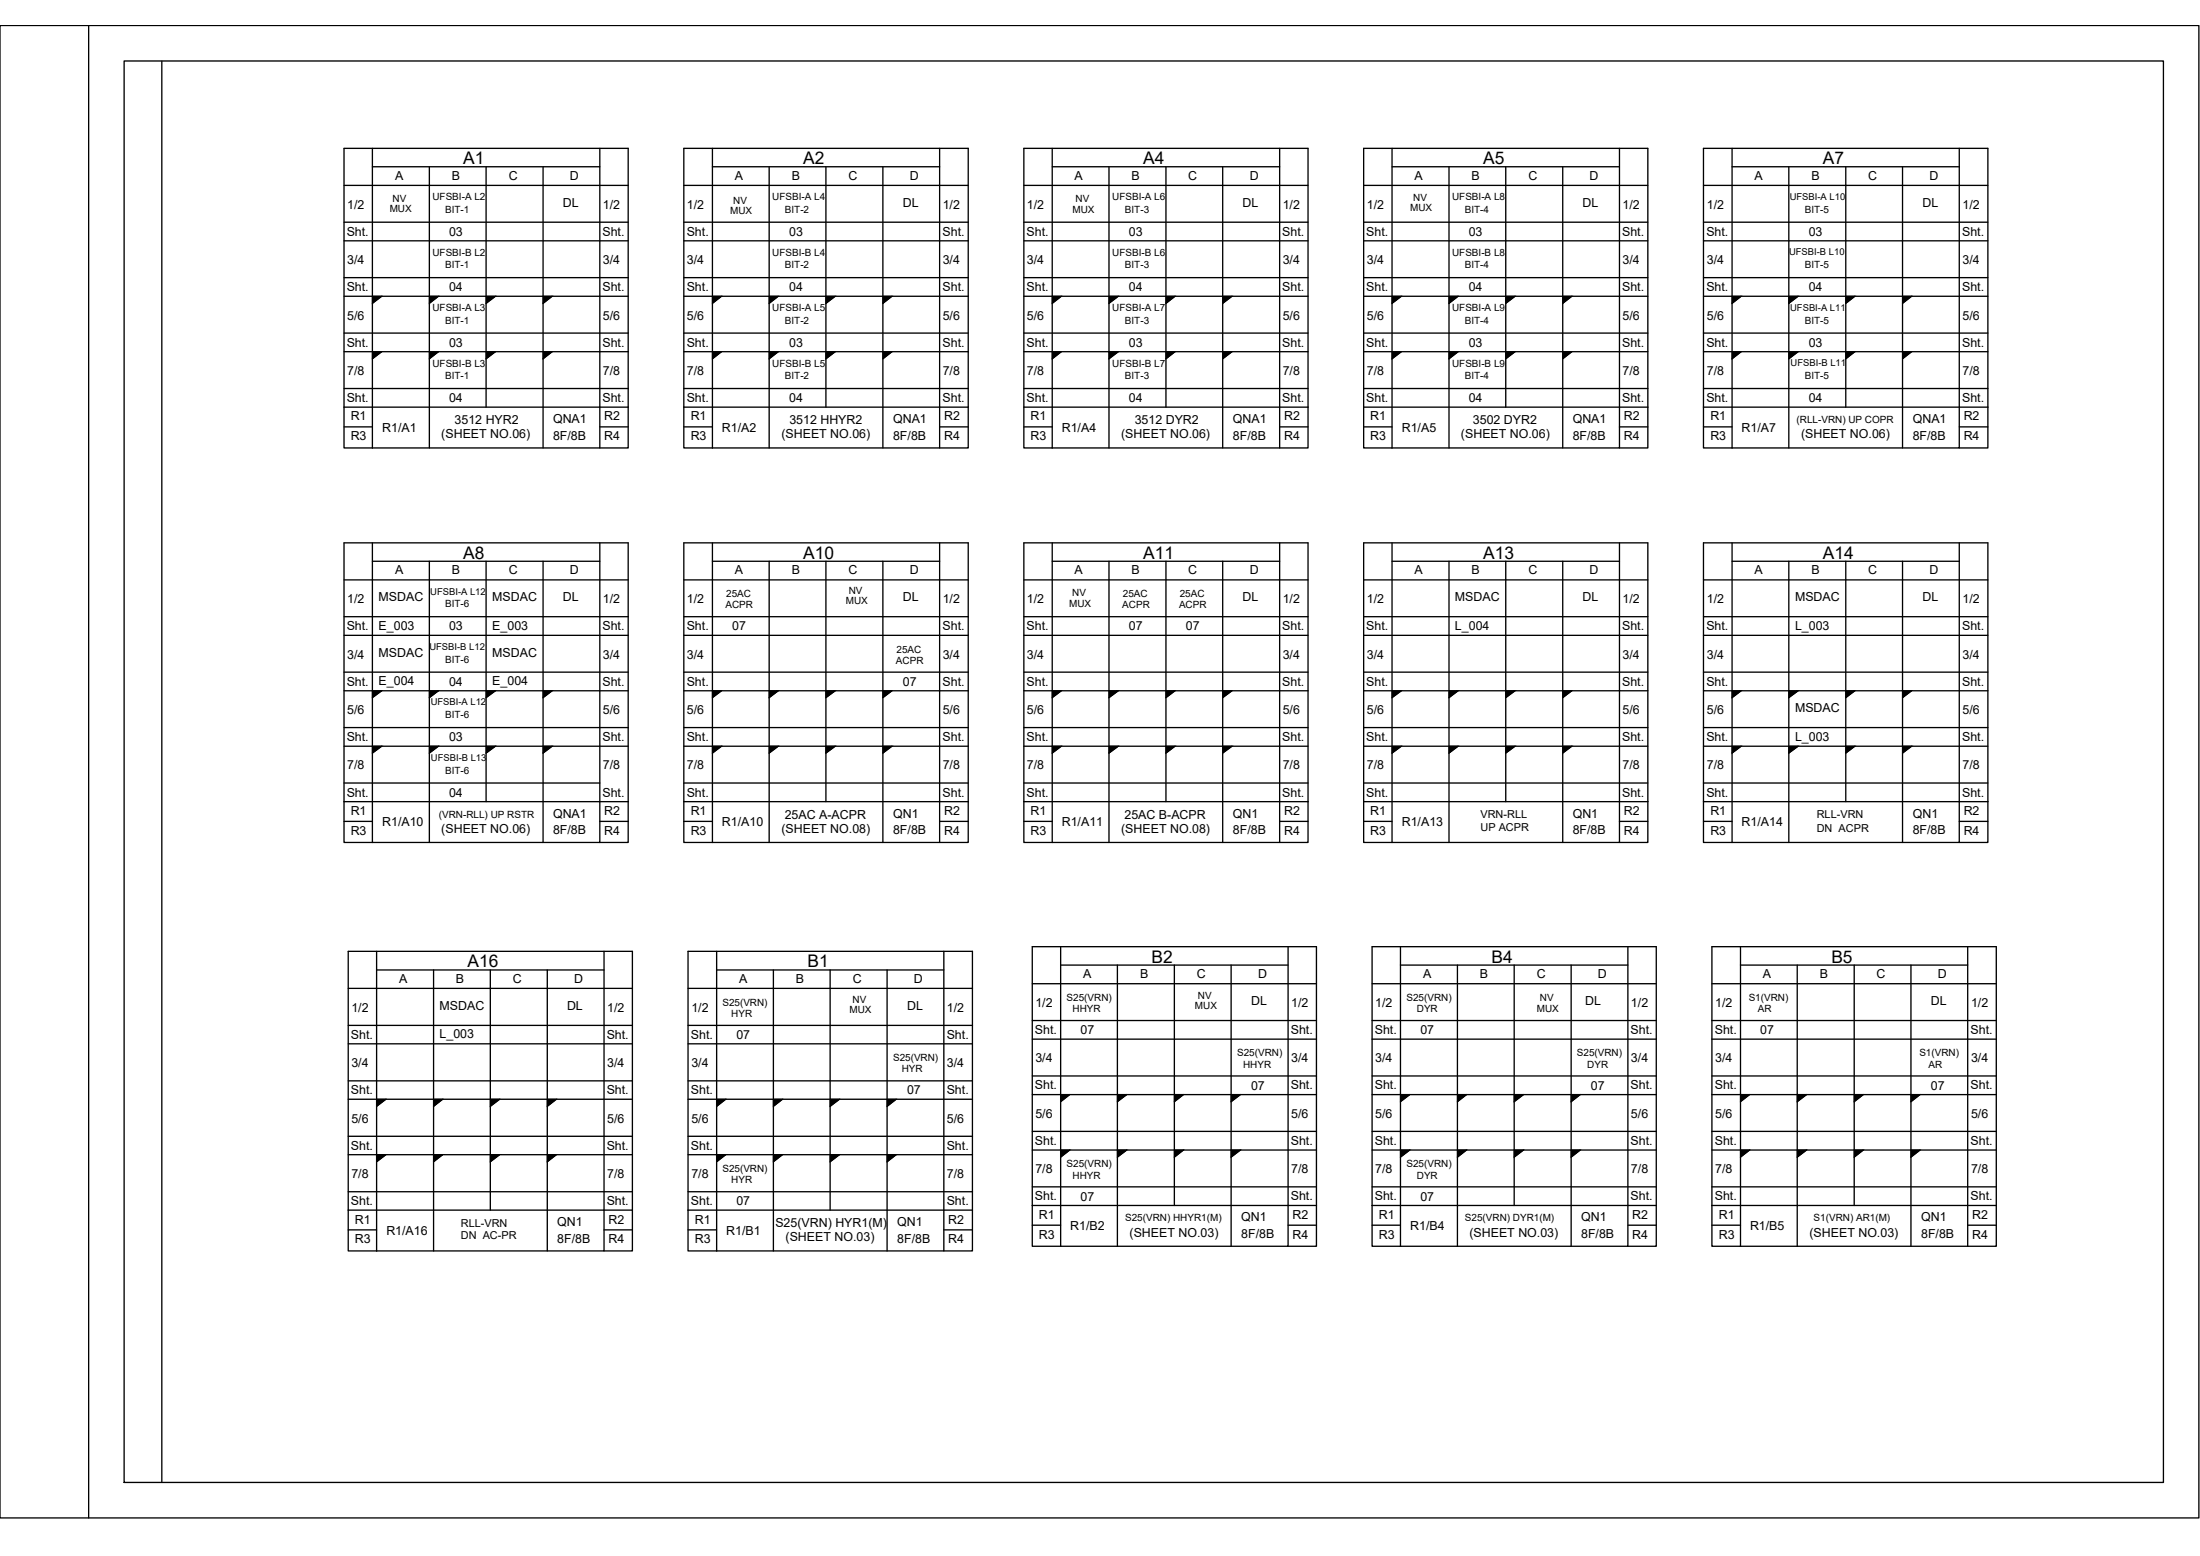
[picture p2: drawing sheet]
<svg xmlns="http://www.w3.org/2000/svg" width="420mm" height="297mm" viewBox="0 0 420 297" stroke-linecap="round" stroke-linejoin="round" font-family="sans-serif">
<!-- layer: 0 -->
<g fill="none" stroke="#000" stroke-width=".25">
<path d="M0 4.9h419.9v284.9h-419.9zM16.9 4.9v284.9M23.7 11.6h389.5v271.4h-389.5zM30.9 11.7v271.3M65.7 35.4h54.3M71.1 31.8h43.5M71.1 28.3v57.2M82 31.8v53.7M92.8 31.8v45.9M103.7 31.8v53.7M114.6 28.3v57.2h-43.5M130.6 35.4h54.3"/>
<path d="M136.1 31.8h43.4M136.1 28.3v57.2M146.9 31.8v53.7M157.7 31.8v45.9M168.6 31.8v53.7M179.5 28.3v57.2h-43.4M195.5 35.4h54.3M201 31.8h43.4M201 28.3v57.2M211.8 31.8v53.7M222.7 31.8v45.9M233.5 31.8v53.7"/>
<path d="M244.4 28.3v57.2h-43.4M260.4 35.4h54.3M265.9 31.8h43.4M265.9 28.3v57.2M276.7 31.8v53.7M287.6 31.8v45.9M298.4 31.8v53.7M309.3 28.3v57.2h-43.4M325.3 35.4h54.3M330.8 31.8h43.4M330.8 28.3v57.2M341.6 31.8v53.7"/>
<path d="M352.5 31.8v45.9M363.3 31.8v53.7M374.2 28.3v57.2h-43.4M65.7 42.4h54.3M65.7 46h54.3M65.7 53h54.3M65.7 56.6h54.3M72.9 56.6l-1.8 1.3M83.7 56.6l-1.7 1.3M94.6 56.6l-1.8 1.3M105.5 56.6l-1.8 1.3M130.6 42.4h54.3"/>
<path d="M130.6 46h54.3M130.6 53h54.3M130.6 56.6h54.3M137.8 56.6l-1.7 1.3M148.6 56.6l-1.7 1.3M159.5 56.6l-1.8 1.3M170.3 56.6l-1.7 1.3M195.5 42.4h54.3M195.5 46h54.3M195.5 53h54.3M195.5 56.6h54.3M202.7 56.6l-1.7 1.3"/>
<path d="M213.6 56.6l-1.8 1.3M224.4 56.6l-1.7 1.3M235.3 56.6l-1.8 1.3M260.4 42.4h54.3M260.4 46h54.3M260.4 53h54.3M260.4 56.6h54.3M267.6 56.6l-1.7 1.3M278.5 56.6l-1.8 1.3M289.3 56.6l-1.7 1.3M300.2 56.6l-1.8 1.3M325.3 42.4h54.3"/>
<path d="M325.3 46h54.3M325.3 53h54.3M325.3 56.6h54.3M332.5 56.6l-1.7 1.3M343.4 56.6l-1.8 1.3M354.2 56.6l-1.7 1.3M365.1 56.6l-1.8 1.3M65.7 77.7v7.8h5.4M65.7 77.7v-49.4h54.3v49.4M65.7 77.7h54.3M65.7 63.6h54.3M65.7 67.1h54.3"/>
<path d="M65.7 74.2h54.3M72.9 67.1l-1.8 1.4M83.7 67.1l-1.7 1.4M94.6 67.1l-1.8 1.4M105.5 67.1l-1.8 1.4M120 77.7v7.8h-5.4M130.6 77.7v7.8h5.5M130.6 77.7v-49.4h54.3v49.4M130.6 77.7h54.3M130.6 63.6h54.3M130.6 67.1h54.3M130.6 74.2h54.3"/>
<path d="M137.8 67.1l-1.7 1.4M148.6 67.1l-1.7 1.4M159.5 67.1l-1.8 1.4M170.3 67.1l-1.7 1.4M184.9 77.7v7.8h-5.4M195.5 77.7v7.8h5.5M195.5 77.7v-49.4h54.3v49.4M195.5 77.7h54.3M195.5 63.6h54.3M195.5 67.1h54.3M195.5 74.2h54.3M202.7 67.1l-1.7 1.4"/>
<path d="M213.6 67.1l-1.8 1.4M224.4 67.1l-1.7 1.4M235.3 67.1l-1.8 1.4M249.8 77.7v7.8h-5.4M260.4 77.7v7.8h5.5M260.4 77.7v-49.4h54.3v49.4M260.4 77.7h54.3M260.4 63.6h54.3M260.4 67.1h54.3M260.4 74.2h54.3M267.6 67.1l-1.7 1.4M278.5 67.1l-1.8 1.4"/>
<path d="M289.3 67.1l-1.7 1.4M300.2 67.1l-1.8 1.4M314.7 77.7v7.8h-5.4M325.3 77.7v7.8h5.5M325.3 77.7v-49.4h54.3v49.4M325.3 77.7h54.3M325.3 63.6h54.3M325.3 67.1h54.3M325.3 74.2h54.3M332.5 67.1l-1.7 1.4M343.4 67.1l-1.8 1.4M354.2 67.1l-1.7 1.4"/>
<path d="M365.1 67.1l-1.8 1.4M379.6 77.7v7.8h-5.4M65.7 81.5h5.4M114.6 81.5h5.4M130.6 81.5h5.5M179.5 81.5h5.4M195.5 81.5h5.5M244.4 81.5h5.4M260.4 81.5h5.5M309.3 81.5h5.4M325.3 81.5h5.5M374.2 81.5h5.4"/>
<path d="M65.7 110.7h54.3M65.7 117.7h54.3M71.1 103.6v57.2M71.1 107.1h43.5M82 107.1v53.7M92.8 107.1v45.9M103.7 107.1v53.7M114.6 103.6v57.2h-43.5M130.6 110.7h54.3M130.6 117.7h54.3M136.1 107.1h43.4M136.1 103.6v57.2"/>
<path d="M146.9 107.1v53.7M157.7 107.1v45.9M168.6 107.1v53.7M179.5 103.6v57.2h-43.4M195.5 110.7h54.3M195.5 117.7h54.3M201 107.1h43.4M201 103.6v57.2M211.8 107.1v53.7M222.7 107.1v45.9M233.5 107.1v53.7M244.4 103.6v57.2h-43.4"/>
<path d="M260.4 110.7h54.3M260.4 117.7h54.3M265.9 107.1h43.4M265.9 103.6v57.2M276.7 107.1v53.7M287.6 107.1v45.9M298.4 107.1v53.7M309.3 103.6v57.2h-43.4M325.3 110.7h54.3M325.3 117.7h54.3M330.8 107.1h43.4M330.8 103.6v57.2"/>
<path d="M341.6 107.1v53.7M352.5 107.1v45.9M363.3 107.1v53.7M374.2 103.6v57.2h-43.4M65.7 121.3h54.3M65.7 128.3h54.3M65.7 131.9h54.3M65.7 138.9h54.3M72.9 131.9l-1.8 1.3M83.7 131.9l-1.7 1.3M94.6 131.9l-1.8 1.3M105.5 131.9l-1.8 1.3"/>
<path d="M130.6 121.3h54.3M130.6 128.3h54.3M130.6 131.9h54.3M130.6 138.9h54.3M137.8 131.9l-1.7 1.3M148.6 131.9l-1.7 1.3M159.5 131.9l-1.8 1.3M170.3 131.9l-1.7 1.3M195.5 121.3h54.3M195.5 128.3h54.3M195.5 131.9h54.3M195.5 138.9h54.3"/>
<path d="M202.7 131.9l-1.7 1.3M213.6 131.9l-1.8 1.3M224.4 131.9l-1.7 1.3M235.3 131.9l-1.8 1.3M260.4 121.3h54.3M260.4 128.3h54.3M260.4 131.9h54.3M260.4 138.9h54.3M267.6 131.9l-1.7 1.3M278.5 131.9l-1.8 1.3M289.3 131.9l-1.7 1.3M300.2 131.9l-1.8 1.3"/>
<path d="M325.3 121.3h54.3M325.3 128.3h54.3M325.3 131.9h54.3M325.3 138.9h54.3M332.5 131.9l-1.7 1.3M343.4 131.9l-1.8 1.3M354.2 131.9l-1.7 1.3M365.1 131.9l-1.8 1.3M65.7 153v7.8h5.4M65.7 153v-49.4h54.3v49.4M65.7 153h54.3M65.7 142.5h54.3"/>
<path d="M65.7 149.5h48.9M65.7 156.8h5.4M72.9 142.5l-1.8 1.3M83.7 142.5l-1.7 1.3M94.6 142.5l-1.8 1.3M105.5 142.5l-1.8 1.3M114.6 156.8h5.4M120 153v7.8h-5.4M130.6 153v7.8h5.5M130.6 153v-49.4h54.3v49.4M130.6 153h54.3M130.6 142.5h54.3"/>
<path d="M130.6 149.5h54.3M130.6 156.8h5.5M137.8 142.5l-1.7 1.3M148.6 142.5l-1.7 1.3M159.5 142.5l-1.8 1.3M170.3 142.5l-1.7 1.3M179.5 156.8h5.4M184.9 153v7.8h-5.4M195.5 153v7.8h5.5M195.5 153v-49.4h54.3v49.4M195.5 153h54.3M195.5 142.5h54.3"/>
<path d="M195.5 149.5h54.3M195.5 156.8h5.5M202.7 142.5l-1.7 1.3M213.6 142.5l-1.8 1.3M224.4 142.5l-1.7 1.3M235.3 142.5l-1.8 1.3M244.4 156.8h5.4M249.8 153v7.8h-5.4M260.4 153v7.8h5.5M260.4 153v-49.4h54.3v49.4M260.4 153h54.3M260.4 142.5h54.3"/>
<path d="M260.4 149.5h54.3M260.4 156.8h5.5M267.6 142.5l-1.7 1.3M278.5 142.5l-1.8 1.3M289.3 142.5l-1.7 1.3M300.2 142.5l-1.8 1.3M309.3 156.8h5.4M314.7 153v7.8h-5.4M325.3 153v7.8h5.5M325.3 153v-49.4h54.3v49.4M325.3 153h54.3M325.3 142.5h54.3"/>
<path d="M325.3 149.5h54.3M325.3 156.8h5.5M332.5 142.5l-1.7 1.3M343.4 142.5l-1.8 1.3M354.2 142.5l-1.7 1.3M365.1 142.5l-1.8 1.3M374.2 156.8h5.4M379.6 153v7.8h-5.4M66.5 188.7h54.3M66.5 195.7h54.3M66.5 199.3h54.3M71.9 185.2h43.5"/>
<path d="M71.9 181.6v57.2M82.8 185.2v53.6M93.6 185.2v45.8M104.5 185.2v53.6M115.4 181.6v57.2h-43.5M131.4 188.7h54.3M131.4 195.7h54.3M131.4 199.3h54.3M136.9 185.2h43.4M136.9 181.6v57.2M147.7 185.2v53.6M158.5 185.2v45.8"/>
<path d="M169.4 185.2v53.6M180.3 181.6v57.2h-43.4M197.1 187.8h54.3M197.1 194.8h54.3M197.1 198.4h54.3M202.6 184.2h43.4M202.6 180.7v57.2M213.4 184.2v53.7M224.3 184.2v45.9M235.1 184.2v53.7M246 180.7v57.2h-43.4M262 187.8h54.3"/>
<path d="M262 194.8h54.3M262 198.4h54.3M267.5 184.2h43.4M267.5 180.7v57.2M278.3 184.2v53.7M289.2 184.2v45.9M300.1 184.2v53.7M310.9 180.7v57.2h-43.4M326.9 187.8h54.4M326.9 194.8h54.4M326.9 198.4h54.4M332.4 184.2h43.4"/>
<path d="M332.4 180.7v57.2M343.2 184.2v53.7M354.1 184.2v45.9M365 184.2v53.7M375.8 180.7v57.2h-43.4M66.5 206.3h54.3M66.5 209.8h54.3M66.5 216.9h54.3M73.7 209.8l-1.8 1.4M84.5 209.8l-1.7 1.4M95.4 209.8l-1.8 1.4M106.3 209.8l-1.8 1.4"/>
<path d="M131.4 206.3h54.3M131.4 209.8h54.3M131.4 216.9h54.3M138.6 209.8l-1.7 1.4M149.4 209.8l-1.7 1.4M160.3 209.8l-1.8 1.4M171.2 209.8l-1.8 1.4M197.1 205.4h54.3M197.1 209h54.3M197.1 216h54.3M197.1 219.5h54.3M204.3 219.5l-1.7 1.4"/>
<path d="M204.3 209l-1.7 1.3M215.2 219.5l-1.8 1.4M215.2 209l-1.8 1.3M226 219.5l-1.7 1.4M226 209l-1.7 1.3M236.9 219.5l-1.8 1.4M236.9 209l-1.8 1.3M262 205.4h54.3M262 209h54.3M262 216h54.3M262 219.5h54.3M269.2 219.5l-1.7 1.4"/>
<path d="M269.2 209l-1.7 1.3M280.1 219.5l-1.8 1.4M280.1 209l-1.8 1.3M291 219.5l-1.8 1.4M291 209l-1.8 1.3M301.8 219.5l-1.7 1.4M301.8 209l-1.7 1.3M326.9 205.4h54.4M326.9 209h54.4M326.9 216h54.4M326.9 219.5h54.4M334.1 219.5l-1.7 1.4"/>
<path d="M334.1 209l-1.7 1.3M345 219.5l-1.8 1.4M345 209l-1.8 1.3M355.9 219.5l-1.8 1.4M355.9 209l-1.8 1.3M366.7 219.5l-1.7 1.4M366.7 209l-1.7 1.3M66.5 231v7.8h5.4M66.5 231v-49.4h54.3v49.4M66.5 231h54.3M66.5 220.4h54.3M66.5 227.5h54.3"/>
<path d="M66.5 234.8h5.4M73.7 220.4l-1.8 1.4M84.5 220.4l-1.7 1.4M95.4 220.4l-1.8 1.4M106.3 220.4l-1.8 1.4M115.4 234.8h5.4M120.8 231v7.8h-5.4M131.4 231v7.8h5.5M131.4 231v-49.4h54.3v49.4M131.4 231h54.3M131.4 220.4h54.3M131.4 227.5h54.3"/>
<path d="M131.4 234.8h5.5M138.6 220.4l-1.7 1.4M149.4 220.4l-1.7 1.4M160.3 220.4l-1.8 1.4M171.2 220.4l-1.8 1.4M180.3 234.8h5.4M185.7 231v7.8h-5.4M197.1 230.1v7.8h5.5M197.1 230.1v-49.4h54.3v49.4M197.1 230.1h54.3M197.1 226.6h54.3M197.1 233.9h5.5"/>
<path d="M246 233.9h5.4M251.4 230.1v7.8h-5.4M262 230.1v7.8h5.5M262 230.1v-49.4h54.3v49.4M262 230.1h54.3M262 226.6h54.3M262 233.9h5.5M310.9 233.9h5.4M316.3 230.1v7.8h-5.4M326.9 230.1v7.8h5.5M326.9 230.1v-49.4h54.4v49.4M326.9 230.1h54.4"/>
<path d="M326.9 226.6h54.4M326.9 233.9h5.5M375.8 233.9h5.5M381.3 230.1v7.8h-5.5"/>
</g>
<g fill="#000" stroke="#000" stroke-width=".19">
<path d="M71.1 56.6h1.8l-1.8 1.3zM82 56.6h1.7l-1.7 1.3zM92.8 56.6h1.8l-1.8 1.3zM103.7 56.6h1.8l-1.8 1.3zM136.1 56.6h1.7l-1.7 1.3zM146.9 56.6h1.7l-1.7 1.3zM157.7 56.6h1.8l-1.8 1.3zM168.6 56.6h1.7l-1.7 1.3zM201 56.6h1.7l-1.7 1.3zM211.8 56.6h1.8l-1.8 1.3zM222.7 56.6h1.7l-1.7 1.3zM233.5 56.6h1.8l-1.8 1.3z"/>
<path d="M265.9 56.6h1.7l-1.7 1.3zM276.7 56.6h1.8l-1.8 1.3zM287.6 56.6h1.7l-1.7 1.3zM298.4 56.6h1.8l-1.8 1.3zM330.8 56.6h1.7l-1.7 1.3zM341.6 56.6h1.8l-1.8 1.3zM352.5 56.6h1.7l-1.7 1.3zM363.3 56.6h1.8l-1.8 1.3zM71.1 67.1h1.8l-1.8 1.4zM82 67.1h1.7l-1.7 1.4zM92.8 67.1h1.8l-1.8 1.4zM103.7 67.1h1.8l-1.8 1.4z"/>
<path d="M136.1 67.1h1.7l-1.7 1.4zM146.9 67.1h1.7l-1.7 1.4zM157.7 67.1h1.8l-1.8 1.4zM168.6 67.1h1.7l-1.7 1.4zM201 67.1h1.7l-1.7 1.4zM211.8 67.1h1.8l-1.8 1.4zM222.7 67.1h1.7l-1.7 1.4zM233.5 67.1h1.8l-1.8 1.4zM265.9 67.1h1.7l-1.7 1.4zM276.7 67.1h1.8l-1.8 1.4zM287.6 67.1h1.7l-1.7 1.4zM298.4 67.1h1.8l-1.8 1.4z"/>
<path d="M330.8 67.1h1.7l-1.7 1.4zM341.6 67.1h1.8l-1.8 1.4zM352.5 67.1h1.7l-1.7 1.4zM363.3 67.1h1.8l-1.8 1.4zM71.1 131.9h1.8l-1.8 1.3zM82 131.9h1.7l-1.7 1.3zM92.8 131.9h1.8l-1.8 1.3zM103.7 131.9h1.8l-1.8 1.3zM136.1 131.9h1.7l-1.7 1.3zM146.9 131.9h1.7l-1.7 1.3zM157.7 131.9h1.8l-1.8 1.3zM168.6 131.9h1.7l-1.7 1.3z"/>
<path d="M201 131.9h1.7l-1.7 1.3zM211.8 131.9h1.8l-1.8 1.3zM222.7 131.9h1.7l-1.7 1.3zM233.5 131.9h1.8l-1.8 1.3zM265.9 131.9h1.7l-1.7 1.3zM276.7 131.9h1.8l-1.8 1.3zM287.6 131.9h1.7l-1.7 1.3zM298.4 131.9h1.8l-1.8 1.3zM330.8 131.9h1.7l-1.7 1.3zM341.6 131.9h1.8l-1.8 1.3zM352.5 131.9h1.7l-1.7 1.3zM363.3 131.9h1.8l-1.8 1.3z"/>
<path d="M71.1 142.5h1.8l-1.8 1.3zM82 142.5h1.7l-1.7 1.3zM92.8 142.5h1.8l-1.8 1.3zM103.7 142.5h1.8l-1.8 1.3zM136.1 142.5h1.7l-1.7 1.3zM146.9 142.5h1.7l-1.7 1.3zM157.7 142.5h1.8l-1.8 1.3zM168.6 142.5h1.7l-1.7 1.3zM201 142.5h1.7l-1.7 1.3zM211.8 142.5h1.8l-1.8 1.3zM222.7 142.5h1.7l-1.7 1.3zM233.5 142.5h1.8l-1.8 1.3z"/>
<path d="M265.9 142.5h1.7l-1.7 1.3zM276.7 142.5h1.8l-1.8 1.3zM287.6 142.5h1.7l-1.7 1.3zM298.4 142.5h1.8l-1.8 1.3zM330.8 142.5h1.7l-1.7 1.3zM341.6 142.5h1.8l-1.8 1.3zM352.5 142.5h1.7l-1.7 1.3zM363.3 142.5h1.8l-1.8 1.3zM71.9 209.8h1.8l-1.8 1.4zM82.8 209.8h1.7l-1.7 1.4zM93.6 209.8h1.8l-1.8 1.4zM104.5 209.8h1.8l-1.8 1.4z"/>
<path d="M136.9 209.8h1.7l-1.7 1.4zM147.7 209.8h1.7l-1.7 1.4zM158.5 209.8h1.8l-1.8 1.4zM169.4 209.8h1.8l-1.8 1.4zM202.6 219.5h1.7l-1.7 1.4zM202.6 209h1.7l-1.7 1.3zM213.4 219.5h1.8l-1.8 1.4zM213.4 209h1.8l-1.8 1.3zM224.3 219.5h1.7l-1.7 1.4zM224.3 209h1.7l-1.7 1.3zM235.1 219.5h1.8l-1.8 1.4zM235.1 209h1.8l-1.8 1.3z"/>
<path d="M267.5 219.5h1.7l-1.7 1.4zM267.5 209h1.7l-1.7 1.3zM278.3 219.5h1.8l-1.8 1.4zM278.3 209h1.8l-1.8 1.3zM289.2 219.5h1.8l-1.8 1.4zM289.2 209h1.8l-1.8 1.3zM300.1 219.5h1.7l-1.7 1.4zM300.1 209h1.7l-1.7 1.3zM332.4 219.5h1.7l-1.7 1.4zM332.4 209h1.7l-1.7 1.3zM343.2 219.5h1.8l-1.8 1.4zM343.2 209h1.8l-1.8 1.3z"/>
<path d="M354.1 219.5h1.8l-1.8 1.4zM354.1 209h1.8l-1.8 1.3zM365 219.5h1.7l-1.7 1.4zM365 209h1.7l-1.7 1.3zM71.9 220.4h1.8l-1.8 1.4zM82.8 220.4h1.7l-1.7 1.4zM93.6 220.4h1.8l-1.8 1.4zM104.5 220.4h1.8l-1.8 1.4zM136.9 220.4h1.7l-1.7 1.4zM147.7 220.4h1.7l-1.7 1.4zM158.5 220.4h1.8l-1.8 1.4zM169.4 220.4h1.8l-1.8 1.4z"/>
</g>
<g font-size="3.3">
<text x="88.5" y="31.3">A1</text>
<text x="153.4" y="31.3">A2</text>
<text x="218.3" y="31.3">A4</text>
<text x="283.3" y="31.3">A5</text>
<text x="348.1" y="31.3">A7</text>
<text x="88.5" y="106.6">A8</text>
<text x="153.4" y="106.6">A10</text>
<text x="218.3" y="106.6">A11</text>
<text x="283.3" y="106.6">A13</text>
<text x="348.1" y="106.6">A14</text>
<text x="89.3" y="184.7">A16</text>
<text x="154.2" y="184.7">B1</text>
<text x="219.9" y="183.8">B2</text>
<text x="284.9" y="183.8">B4</text>
<text x="349.8" y="183.8">B5</text>
</g>
<g font-size="2.4">
<text x="75.4" y="34.3">A</text>
<text x="86.3" y="34.3">B</text>
<text x="97.2" y="34.3">C</text>
<text x="108.8" y="34.3">D</text>
<text x="140.3" y="34.3">A</text>
<text x="151.2" y="34.3">B</text>
<text x="162.1" y="34.3">C</text>
<text x="173.7" y="34.3">D</text>
<text x="205.2" y="34.3">A</text>
<text x="216.1" y="34.3">B</text>
<text x="226.9" y="34.3">C</text>
<text x="238.7" y="34.3">D</text>
<text x="270.2" y="34.3">A</text>
<text x="281" y="34.3">B</text>
<text x="291.9" y="34.3">C</text>
<text x="303.6" y="34.3">D</text>
<text x="335.1" y="34.3">A</text>
<text x="345.9" y="34.3">B</text>
<text x="356.8" y="34.3">C</text>
<text x="368.5" y="34.3">D</text>
<text x="66.3" y="39.8">1/2</text>
<text x="107.5" y="39.5">DL</text>
<text x="115.1" y="39.8">1/2</text>
<text x="131.2" y="39.8">1/2</text>
<text x="172.4" y="39.5">DL</text>
<text x="180" y="39.8">1/2</text>
<text x="196.1" y="39.8">1/2</text>
<text x="237.3" y="39.5">DL</text>
<text x="245" y="39.8">1/2</text>
<text x="261" y="39.8">1/2</text>
<text x="302.2" y="39.5">DL</text>
<text x="309.9" y="39.8">1/2</text>
<text x="326" y="39.8">1/2</text>
<text x="367.2" y="39.5">DL</text>
<text x="374.8" y="39.8">1/2</text>
<text x="66.2" y="45">Sht.</text>
<text x="85.8" y="45">03</text>
<text x="115.1" y="45">Sht.</text>
<text x="131.1" y="45">Sht.</text>
<text x="150.7" y="45">03</text>
<text x="180" y="45">Sht.</text>
<text x="196" y="45">Sht.</text>
<text x="215.6" y="45">03</text>
<text x="244.9" y="45">Sht.</text>
<text x="260.9" y="45">Sht.</text>
<text x="280.5" y="45">03</text>
<text x="309.8" y="45">Sht.</text>
<text x="325.9" y="45">Sht.</text>
<text x="345.4" y="45">03</text>
<text x="374.7" y="45">Sht.</text>
<text x="66.3" y="50.4">3/4</text>
<text x="115.1" y="50.4">3/4</text>
<text x="131.2" y="50.4">3/4</text>
<text x="180" y="50.4">3/4</text>
<text x="196.1" y="50.4">3/4</text>
<text x="245" y="50.4">3/4</text>
<text x="261" y="50.4">3/4</text>
<text x="309.9" y="50.4">3/4</text>
<text x="326" y="50.4">3/4</text>
<text x="374.8" y="50.4">3/4</text>
<text x="66.2" y="55.6">Sht.</text>
<text x="85.8" y="55.6">04</text>
<text x="115.1" y="55.6">Sht.</text>
<text x="131.1" y="55.6">Sht.</text>
<text x="150.7" y="55.6">04</text>
<text x="180" y="55.6">Sht.</text>
<text x="196" y="55.6">Sht.</text>
<text x="215.6" y="55.6">04</text>
<text x="244.9" y="55.6">Sht.</text>
<text x="260.9" y="55.6">Sht.</text>
<text x="280.5" y="55.6">04</text>
<text x="309.8" y="55.6">Sht.</text>
<text x="325.9" y="55.6">Sht.</text>
<text x="345.4" y="55.6">04</text>
<text x="374.7" y="55.6">Sht.</text>
<text x="66.3" y="61">5/6</text>
<text x="115.1" y="61">5/6</text>
<text x="131.2" y="61">5/6</text>
<text x="180" y="61">5/6</text>
<text x="196.1" y="61">5/6</text>
<text x="245" y="61">5/6</text>
<text x="261" y="61">5/6</text>
<text x="309.9" y="61">5/6</text>
<text x="326" y="61">5/6</text>
<text x="374.8" y="61">5/6</text>
<text x="66.2" y="66.2">Sht.</text>
<text x="66.3" y="71.6">7/8</text>
<text x="85.8" y="66.2">03</text>
<text x="115.1" y="66.2">Sht.</text>
<text x="115.1" y="71.6">7/8</text>
<text x="131.1" y="66.2">Sht.</text>
<text x="131.2" y="71.6">7/8</text>
<text x="150.7" y="66.2">03</text>
<text x="180" y="66.2">Sht.</text>
<text x="180" y="71.6">7/8</text>
<text x="196" y="66.2">Sht.</text>
<text x="196.1" y="71.6">7/8</text>
<text x="215.6" y="66.2">03</text>
<text x="244.9" y="66.2">Sht.</text>
<text x="245" y="71.6">7/8</text>
<text x="260.9" y="66.2">Sht.</text>
<text x="261" y="71.6">7/8</text>
<text x="280.5" y="66.2">03</text>
<text x="309.8" y="66.2">Sht.</text>
<text x="309.9" y="71.6">7/8</text>
<text x="325.9" y="66.2">Sht.</text>
<text x="326" y="71.6">7/8</text>
<text x="345.4" y="66.2">03</text>
<text x="374.7" y="66.2">Sht.</text>
<text x="374.8" y="71.6">7/8</text>
<text x="66.2" y="76.8">Sht.</text>
<text x="85.8" y="76.8">04</text>
<text x="115.1" y="76.8">Sht.</text>
<text x="131.1" y="76.8">Sht.</text>
<text x="150.7" y="76.8">04</text>
<text x="180" y="76.8">Sht.</text>
<text x="196" y="76.8">Sht.</text>
<text x="215.6" y="76.8">04</text>
<text x="244.9" y="76.8">Sht.</text>
<text x="260.9" y="76.8">Sht.</text>
<text x="280.5" y="76.8">04</text>
<text x="309.8" y="76.8">Sht.</text>
<text x="325.9" y="76.8">Sht.</text>
<text x="345.4" y="76.8">04</text>
<text x="374.7" y="76.8">Sht.</text>
<text x="67" y="80.3">R1</text>
<text x="73" y="82.4">R1/A1</text>
<text x="84.3" y="83.7">(SHEET NO.06)</text>
<text x="86.8" y="80.9">3512 HYR2</text>
<text x="105.6" y="80.8">QNA1</text>
<text x="105.6" y="83.9">8F/8B</text>
<text x="115.4" y="80.3">R2</text>
<text x="131.9" y="80.3">R1</text>
<text x="137.9" y="82.4">R1/A2</text>
<text x="149.2" y="83.7">(SHEET NO.06)</text>
<text x="150.7" y="80.9">3512 HHYR2</text>
<text x="170.6" y="80.8">QNA1</text>
<text x="170.6" y="83.9">8F/8B</text>
<text x="180.3" y="80.3">R2</text>
<text x="196.8" y="80.3">R1</text>
<text x="202.8" y="82.4">R1/A4</text>
<text x="214.1" y="83.7">(SHEET NO.06)</text>
<text x="216.7" y="80.9">3512 DYR2</text>
<text x="235.5" y="80.8">QNA1</text>
<text x="235.5" y="83.9">8F/8B</text>
<text x="245.2" y="80.3">R2</text>
<text x="261.7" y="80.3">R1</text>
<text x="267.7" y="82.4">R1/A5</text>
<text x="279" y="83.7">(SHEET NO.06)</text>
<text x="281.3" y="80.9">3502 DYR2</text>
<text x="300.4" y="80.8">QNA1</text>
<text x="300.4" y="83.9">8F/8B</text>
<text x="310.1" y="80.3">R2</text>
<text x="326.6" y="80.3">R1</text>
<text x="332.6" y="82.4">R1/A7</text>
<text x="344" y="83.7">(SHEET NO.06)</text>
<text x="365.3" y="80.8">QNA1</text>
<text x="365.3" y="83.9">8F/8B</text>
<text x="375" y="80.3">R2</text>
<text x="67" y="84.1">R3</text>
<text x="115.4" y="84.1">R4</text>
<text x="131.9" y="84.1">R3</text>
<text x="180.3" y="84.1">R4</text>
<text x="196.8" y="84.1">R3</text>
<text x="245.2" y="84.1">R4</text>
<text x="261.7" y="84.1">R3</text>
<text x="310.1" y="84.1">R4</text>
<text x="326.6" y="84.1">R3</text>
<text x="375" y="84.1">R4</text>
<text x="75.4" y="109.6">A</text>
<text x="86.3" y="109.6">B</text>
<text x="97.2" y="109.6">C</text>
<text x="108.8" y="109.6">D</text>
<text x="140.3" y="109.6">A</text>
<text x="151.2" y="109.6">B</text>
<text x="162.1" y="109.6">C</text>
<text x="173.7" y="109.6">D</text>
<text x="205.2" y="109.6">A</text>
<text x="216.1" y="109.6">B</text>
<text x="226.9" y="109.6">C</text>
<text x="238.7" y="109.6">D</text>
<text x="270.2" y="109.6">A</text>
<text x="281" y="109.6">B</text>
<text x="291.9" y="109.6">C</text>
<text x="303.6" y="109.6">D</text>
<text x="335.1" y="109.6">A</text>
<text x="345.9" y="109.6">B</text>
<text x="356.8" y="109.6">C</text>
<text x="368.5" y="109.6">D</text>
<text x="66.3" y="115.1">1/2</text>
<text x="72.3" y="114.8">MSDAC</text>
<text x="94" y="114.8">MSDAC</text>
<text x="107.5" y="114.8">DL</text>
<text x="115.1" y="115.1">1/2</text>
<text x="131.2" y="115.1">1/2</text>
<text x="172.4" y="114.8">DL</text>
<text x="180" y="115.1">1/2</text>
<text x="196.1" y="115.1">1/2</text>
<text x="237.3" y="114.8">DL</text>
<text x="245" y="115.1">1/2</text>
<text x="261" y="115.1">1/2</text>
<text x="277.9" y="114.8">MSDAC</text>
<text x="302.2" y="114.8">DL</text>
<text x="309.9" y="115.1">1/2</text>
<text x="326" y="115.1">1/2</text>
<text x="342.8" y="114.8">MSDAC</text>
<text x="367.2" y="114.8">DL</text>
<text x="374.8" y="115.1">1/2</text>
<text x="66.2" y="120.3">Sht.</text>
<text x="66.3" y="125.7">3/4</text>
<text x="72.3" y="125.3">MSDAC</text>
<text x="72.3" y="120.3">E_003</text>
<text x="85.8" y="120.4">03</text>
<text x="94" y="125.3">MSDAC</text>
<text x="94" y="120.3">E_003</text>
<text x="115.1" y="120.3">Sht.</text>
<text x="115.1" y="125.7">3/4</text>
<text x="131.1" y="120.3">Sht.</text>
<text x="131.2" y="125.7">3/4</text>
<text x="139.8" y="120.4">07</text>
<text x="180" y="120.3">Sht.</text>
<text x="180" y="125.7">3/4</text>
<text x="196" y="120.3">Sht.</text>
<text x="196.1" y="125.7">3/4</text>
<text x="215.6" y="120.4">07</text>
<text x="226.5" y="120.4">07</text>
<text x="244.9" y="120.3">Sht.</text>
<text x="245" y="125.7">3/4</text>
<text x="260.9" y="120.3">Sht.</text>
<text x="261" y="125.7">3/4</text>
<text x="277.9" y="120.3">L_004</text>
<text x="309.8" y="120.3">Sht.</text>
<text x="309.9" y="125.7">3/4</text>
<text x="325.9" y="120.3">Sht.</text>
<text x="326" y="125.7">3/4</text>
<text x="342.8" y="120.3">L_003</text>
<text x="374.7" y="120.3">Sht.</text>
<text x="374.8" y="125.7">3/4</text>
<text x="66.2" y="130.9">Sht.</text>
<text x="72.3" y="130.9">E_004</text>
<text x="85.8" y="130.9">04</text>
<text x="94" y="130.9">E_004</text>
<text x="115.1" y="130.9">Sht.</text>
<text x="131.1" y="130.9">Sht.</text>
<text x="172.4" y="130.9">07</text>
<text x="180" y="130.9">Sht.</text>
<text x="196" y="130.9">Sht.</text>
<text x="244.9" y="130.9">Sht.</text>
<text x="260.9" y="130.9">Sht.</text>
<text x="309.8" y="130.9">Sht.</text>
<text x="325.9" y="130.9">Sht.</text>
<text x="374.7" y="130.9">Sht.</text>
<text x="66.3" y="136.3">5/6</text>
<text x="115.1" y="136.3">5/6</text>
<text x="131.2" y="136.3">5/6</text>
<text x="180" y="136.3">5/6</text>
<text x="196.1" y="136.3">5/6</text>
<text x="245" y="136.3">5/6</text>
<text x="261" y="136.3">5/6</text>
<text x="309.9" y="136.3">5/6</text>
<text x="326" y="136.3">5/6</text>
<text x="342.8" y="135.9">MSDAC</text>
<text x="374.8" y="136.3">5/6</text>
<text x="66.2" y="141.5">Sht.</text>
<text x="85.8" y="141.5">03</text>
<text x="115.1" y="141.5">Sht.</text>
<text x="131.1" y="141.5">Sht.</text>
<text x="180" y="141.5">Sht.</text>
<text x="196" y="141.5">Sht.</text>
<text x="244.9" y="141.5">Sht.</text>
<text x="260.9" y="141.5">Sht.</text>
<text x="309.8" y="141.5">Sht.</text>
<text x="325.9" y="141.5">Sht.</text>
<text x="342.8" y="141.4">L_003</text>
<text x="374.7" y="141.5">Sht.</text>
<text x="66.3" y="146.9">7/8</text>
<text x="115.1" y="146.9">7/8</text>
<text x="131.2" y="146.9">7/8</text>
<text x="180" y="146.9">7/8</text>
<text x="196.1" y="146.9">7/8</text>
<text x="245" y="146.9">7/8</text>
<text x="261" y="146.9">7/8</text>
<text x="309.9" y="146.9">7/8</text>
<text x="326" y="146.9">7/8</text>
<text x="374.8" y="146.9">7/8</text>
<text x="66.2" y="152.1">Sht.</text>
<text x="67" y="155.6">R1</text>
<text x="85.8" y="152.1">04</text>
<text x="115.1" y="152.1">Sht.</text>
<text x="115.4" y="155.6">R2</text>
<text x="131.1" y="152.1">Sht.</text>
<text x="131.9" y="155.6">R1</text>
<text x="180" y="152.1">Sht.</text>
<text x="180.3" y="155.6">R2</text>
<text x="196" y="152.1">Sht.</text>
<text x="196.8" y="155.6">R1</text>
<text x="244.9" y="152.1">Sht.</text>
<text x="245.2" y="155.6">R2</text>
<text x="260.9" y="152.1">Sht.</text>
<text x="261.7" y="155.6">R1</text>
<text x="309.8" y="152.1">Sht.</text>
<text x="310.1" y="155.6">R2</text>
<text x="325.9" y="152.1">Sht.</text>
<text x="326.6" y="155.6">R1</text>
<text x="374.7" y="152.1">Sht.</text>
<text x="375" y="155.6">R2</text>
<text x="67" y="159.4">R3</text>
<text x="73" y="157.7">R1/A10</text>
<text x="84.3" y="159">(SHEET NO.06)</text>
<text x="105.6" y="156.1">QNA1</text>
<text x="105.6" y="159.2">8F/8B</text>
<text x="115.4" y="159.4">R4</text>
<text x="131.9" y="159.4">R3</text>
<text x="137.9" y="157.7">R1/A10</text>
<text x="149.2" y="159">(SHEET NO.08)</text>
<text x="149.9" y="156.3">25AC A-ACPR</text>
<text x="170.6" y="156.1">QN1</text>
<text x="170.6" y="159.2">8F/8B</text>
<text x="180.3" y="159.4">R4</text>
<text x="196.8" y="159.4">R3</text>
<text x="202.8" y="157.7">R1/A11</text>
<text x="214.1" y="159">(SHEET NO.08)</text>
<text x="214.8" y="156.3">25AC B-ACPR</text>
<text x="235.5" y="156.1">QN1</text>
<text x="235.5" y="159.2">8F/8B</text>
<text x="245.2" y="159.4">R4</text>
<text x="261.7" y="159.4">R3</text>
<text x="267.7" y="157.7">R1/A13</text>
<text x="300.4" y="156.1">QN1</text>
<text x="300.4" y="159.2">8F/8B</text>
<text x="310.1" y="159.4">R4</text>
<text x="326.6" y="159.4">R3</text>
<text x="332.6" y="157.7">R1/A14</text>
<text x="365.3" y="156.1">QN1</text>
<text x="365.3" y="159.2">8F/8B</text>
<text x="375" y="159.4">R4</text>
<text x="76.2" y="187.6">A</text>
<text x="87.1" y="187.6">B</text>
<text x="98" y="187.6">C</text>
<text x="109.6" y="187.6">D</text>
<text x="141.1" y="187.6">A</text>
<text x="152" y="187.6">B</text>
<text x="162.9" y="187.6">C</text>
<text x="174.5" y="187.6">D</text>
<text x="206.8" y="186.7">A</text>
<text x="217.7" y="186.7">B</text>
<text x="228.6" y="186.7">C</text>
<text x="238.9" y="191.9">DL</text>
<text x="240.3" y="186.7">D</text>
<text x="271.8" y="186.7">A</text>
<text x="282.6" y="186.7">B</text>
<text x="293.5" y="186.7">C</text>
<text x="302.8" y="191.9">DL</text>
<text x="305.2" y="186.7">D</text>
<text x="336.7" y="186.7">A</text>
<text x="347.6" y="186.7">B</text>
<text x="358.4" y="186.7">C</text>
<text x="368.8" y="191.9">DL</text>
<text x="370.1" y="186.7">D</text>
<text x="67.1" y="193.2">1/2</text>
<text x="83.9" y="192.8">MSDAC</text>
<text x="108.3" y="192.8">DL</text>
<text x="116" y="193.2">1/2</text>
<text x="132" y="193.2">1/2</text>
<text x="173.2" y="192.8">DL</text>
<text x="180.8" y="193.2">1/2</text>
<text x="197.7" y="197.4">Sht.</text>
<text x="197.7" y="192.2">1/2</text>
<text x="206.4" y="197.4">07</text>
<text x="246.5" y="197.4">Sht.</text>
<text x="246.6" y="192.2">1/2</text>
<text x="262.6" y="197.4">Sht.</text>
<text x="262.6" y="192.2">1/2</text>
<text x="271.3" y="197.4">07</text>
<text x="311.4" y="197.4">Sht.</text>
<text x="311.5" y="192.2">1/2</text>
<text x="327.5" y="197.4">Sht.</text>
<text x="327.6" y="192.2">1/2</text>
<text x="336.2" y="197.4">07</text>
<text x="376.3" y="197.4">Sht.</text>
<text x="376.4" y="192.2">1/2</text>
<text x="67" y="198.3">Sht.</text>
<text x="67.1" y="203.8">3/4</text>
<text x="83.9" y="198.2">L_003</text>
<text x="115.9" y="198.3">Sht.</text>
<text x="116" y="203.8">3/4</text>
<text x="132" y="198.3">Sht.</text>
<text x="132" y="203.8">3/4</text>
<text x="140.6" y="198.3">07</text>
<text x="180.8" y="198.3">Sht.</text>
<text x="180.8" y="203.8">3/4</text>
<text x="197.7" y="202.8">3/4</text>
<text x="246.6" y="202.8">3/4</text>
<text x="262.6" y="202.8">3/4</text>
<text x="311.5" y="202.8">3/4</text>
<text x="327.6" y="202.8">3/4</text>
<text x="376.4" y="202.8">3/4</text>
<text x="67" y="208.9">Sht.</text>
<text x="115.9" y="208.9">Sht.</text>
<text x="132" y="208.9">Sht.</text>
<text x="173.2" y="208.9">07</text>
<text x="180.8" y="208.9">Sht.</text>
<text x="197.7" y="208">Sht.</text>
<text x="238.9" y="208">07</text>
<text x="246.5" y="208">Sht.</text>
<text x="262.6" y="208">Sht.</text>
<text x="303.8" y="208">07</text>
<text x="311.4" y="208">Sht.</text>
<text x="327.5" y="208">Sht.</text>
<text x="368.8" y="208">07</text>
<text x="376.3" y="208">Sht.</text>
<text x="67.1" y="214.3">5/6</text>
<text x="116" y="214.3">5/6</text>
<text x="132" y="214.3">5/6</text>
<text x="180.8" y="214.3">5/6</text>
<text x="197.7" y="213.4">5/6</text>
<text x="246.6" y="213.4">5/6</text>
<text x="262.6" y="213.4">5/6</text>
<text x="311.5" y="213.4">5/6</text>
<text x="327.6" y="213.4">5/6</text>
<text x="376.4" y="213.4">5/6</text>
<text x="67" y="219.5">Sht.</text>
<text x="115.9" y="219.5">Sht.</text>
<text x="132" y="219.5">Sht.</text>
<text x="180.8" y="219.5">Sht.</text>
<text x="197.7" y="218.6">Sht.</text>
<text x="246.5" y="218.6">Sht.</text>
<text x="262.6" y="218.6">Sht.</text>
<text x="311.4" y="218.6">Sht.</text>
<text x="327.5" y="218.6">Sht.</text>
<text x="376.3" y="218.6">Sht.</text>
<text x="67.1" y="224.9">7/8</text>
<text x="116" y="224.9">7/8</text>
<text x="132" y="224.9">7/8</text>
<text x="180.8" y="224.9">7/8</text>
<text x="197.7" y="224">7/8</text>
<text x="246.6" y="224">7/8</text>
<text x="262.6" y="224">7/8</text>
<text x="311.5" y="224">7/8</text>
<text x="327.6" y="224">7/8</text>
<text x="376.4" y="224">7/8</text>
<text x="67" y="230">Sht.</text>
<text x="67.8" y="233.6">R1</text>
<text x="115.9" y="230">Sht.</text>
<text x="116.2" y="233.6">R2</text>
<text x="132" y="230">Sht.</text>
<text x="132.7" y="233.6">R1</text>
<text x="140.6" y="230.1">07</text>
<text x="180.8" y="230">Sht.</text>
<text x="181.1" y="233.6">R2</text>
<text x="197.7" y="229.2">Sht.</text>
<text x="198.4" y="232.7">R1</text>
<text x="206.4" y="229.2">07</text>
<text x="237.1" y="233.2">QN1</text>
<text x="246.5" y="229.2">Sht.</text>
<text x="246.8" y="232.7">R2</text>
<text x="262.6" y="229.2">Sht.</text>
<text x="263.3" y="232.7">R1</text>
<text x="271.3" y="229.2">07</text>
<text x="302" y="233.2">QN1</text>
<text x="311.4" y="229.2">Sht.</text>
<text x="311.7" y="232.7">R2</text>
<text x="327.5" y="229.2">Sht.</text>
<text x="328.3" y="232.7">R1</text>
<text x="366.9" y="233.2">QN1</text>
<text x="376.3" y="229.2">Sht.</text>
<text x="376.6" y="232.7">R2</text>
<text x="67.8" y="237.4">R3</text>
<text x="73.8" y="235.7">R1/A16</text>
<text x="106.4" y="234.1">QN1</text>
<text x="106.4" y="237.2">8F/8B</text>
<text x="116.2" y="237.4">R4</text>
<text x="132.7" y="237.4">R3</text>
<text x="138.7" y="235.7">R1/B1</text>
<text x="148.1" y="234.2">S25(VRN) HYR1(M)</text>
<text x="150" y="236.9">(SHEET NO.03)</text>
<text x="171.4" y="234.1">QN1</text>
<text x="171.4" y="237.2">8F/8B</text>
<text x="181.1" y="237.4">R4</text>
<text x="198.4" y="236.5">R3</text>
<text x="204.4" y="234.8">R1/B2</text>
<text x="215.7" y="236.1">(SHEET NO.03)</text>
<text x="237.1" y="236.3">8F/8B</text>
<text x="246.8" y="236.5">R4</text>
<text x="263.3" y="236.5">R3</text>
<text x="269.3" y="234.8">R1/B4</text>
<text x="280.6" y="236.1">(SHEET NO.03)</text>
<text x="302" y="236.3">8F/8B</text>
<text x="311.7" y="236.5">R4</text>
<text x="328.3" y="236.5">R3</text>
<text x="334.2" y="234.8">R1/B5</text>
<text x="345.6" y="236.1">(SHEET NO.03)</text>
<text x="366.9" y="236.3">8F/8B</text>
<text x="376.6" y="236.5">R4</text>
</g>
<g font-size="2.1">
<text x="282.7" y="156.1">VRN-RLL</text>
<text x="282.7" y="158.7">UP ACPR</text>
<text x="347" y="156.1">RLL-VRN</text>
<text x="347" y="158.9">DN ACPR</text>
<text x="88" y="234.1">RLL-VRN</text>
<text x="88" y="236.5">DN AC-PR</text>
</g>
<g font-size="1.9">
<text x="74.4" y="40.6">MUX</text>
<text x="75" y="38.5">NV</text>
<text x="82.6" y="38.2">UFSBI-A L2</text>
<text x="85" y="40.6">BIT-1</text>
<text x="139.4" y="40.9">MUX</text>
<text x="140" y="38.9">NV</text>
<text x="147.5" y="38.2">UFSBI-A L4</text>
<text x="149.9" y="40.6">BIT-2</text>
<text x="204.8" y="40.6">MUX</text>
<text x="205.4" y="38.6">NV</text>
<text x="212.4" y="38.2">UFSBI-A L6</text>
<text x="214.8" y="40.6">BIT-3</text>
<text x="269.3" y="40.3">MUX</text>
<text x="269.9" y="38.3">NV</text>
<text x="277.3" y="38.2">UFSBI-A L8</text>
<text x="279.7" y="40.6">BIT-4</text>
<text x="344.7" y="40.6">BIT-5</text>
<text x="82.6" y="48.8">UFSBI-B L2</text>
<text x="85" y="51.2">BIT-1</text>
<text x="147.5" y="48.8">UFSBI-B L4</text>
<text x="149.9" y="51.2">BIT-2</text>
<text x="212.4" y="48.8">UFSBI-B L6</text>
<text x="214.8" y="51.2">BIT-3</text>
<text x="277.3" y="48.8">UFSBI-B L8</text>
<text x="279.7" y="51.2">BIT-4</text>
<text x="344.7" y="51.2">BIT-5</text>
<text x="82.6" y="59.4">UFSBI-A L3</text>
<text x="147.5" y="59.4">UFSBI-A L5</text>
<text x="212.4" y="59.4">UFSBI-A L7</text>
<text x="277.3" y="59.4">UFSBI-A L9</text>
<text x="85" y="61.8">BIT-1</text>
<text x="149.9" y="61.8">BIT-2</text>
<text x="214.8" y="61.8">BIT-3</text>
<text x="279.7" y="61.8">BIT-4</text>
<text x="344.7" y="61.8">BIT-5</text>
<text x="82.6" y="70">UFSBI-B L3</text>
<text x="147.5" y="70">UFSBI-B L5</text>
<text x="212.4" y="70">UFSBI-B L7</text>
<text x="277.3" y="70">UFSBI-B L9</text>
<text x="85" y="72.4">BIT-1</text>
<text x="149.9" y="72.4">BIT-2</text>
<text x="214.8" y="72.4">BIT-3</text>
<text x="279.7" y="72.4">BIT-4</text>
<text x="344.7" y="72.4">BIT-5</text>
<text x="343.1" y="80.8">(RLL-VRN) UP COPR</text>
<text x="162.1" y="113.3">NV</text>
<text x="204.8" y="113.7">NV</text>
<text x="85" y="116">BIT-6</text>
<text x="138.6" y="116.1">ACPR</text>
<text x="138.7" y="114">25AC</text>
<text x="161.5" y="115.4">MUX</text>
<text x="204.2" y="115.8">MUX</text>
<text x="214.3" y="116.1">ACPR</text>
<text x="214.5" y="114">25AC</text>
<text x="225.2" y="116.1">ACPR</text>
<text x="225.3" y="114">25AC</text>
<text x="171.2" y="124.6">25AC</text>
<text x="85" y="126.5">BIT-6</text>
<text x="171.1" y="126.7">ACPR</text>
<text x="85" y="137.1">BIT-6</text>
<text x="85" y="147.7">BIT-6</text>
<text x="83.8" y="156.1">(VRN-RLL) UP RSTR</text>
<text x="138" y="192">S25(VRN)</text>
<text x="162.8" y="191.4">NV</text>
<text x="203.7" y="191.1">S25(VRN)</text>
<text x="228.8" y="190.6">NV</text>
<text x="268.6" y="191.1">S25(VRN)</text>
<text x="294.1" y="191.1">NV</text>
<text x="334" y="191.1">S1(VRN)</text>
<text x="139.7" y="194.1">HYR</text>
<text x="162.2" y="193.5">MUX</text>
<text x="204.9" y="193.3">HHYR</text>
<text x="228.2" y="192.7">MUX</text>
<text x="270.6" y="193.3">DYR</text>
<text x="293.5" y="193.1">MUX</text>
<text x="335.7" y="193.3">AR</text>
<text x="170.6" y="202.6">S25(VRN)</text>
<text x="236.3" y="201.7">S25(VRN)</text>
<text x="237.4" y="203.8">HHYR</text>
<text x="301.2" y="201.7">S25(VRN)</text>
<text x="303.1" y="203.8">DYR</text>
<text x="366.6" y="201.7">S1(VRN)</text>
<text x="368.3" y="203.8">AR</text>
<text x="172.2" y="204.7">HYR</text>
<text x="138" y="223.7">S25(VRN)</text>
<text x="139.7" y="225.9">HYR</text>
<text x="203.7" y="222.8">S25(VRN)</text>
<text x="204.9" y="225">HHYR</text>
<text x="268.6" y="222.8">S25(VRN)</text>
<text x="270.6" y="225">DYR</text>
<text x="214.9" y="233.2">S25(VRN) HHYR1(M)</text>
<text x="279.8" y="233.2">S25(VRN) DYR1(M)</text>
<text x="346.4" y="233.2">S1(VRN) AR1(M)</text>
</g>
<g font-size="1.8">
<text x="341.8" y="38.2">UFSBI-A L10</text>
<text x="341.7" y="48.8">UFSBI-B L10</text>
<text x="341.9" y="59.4">UFSBI-A L11</text>
<text x="342" y="69.9">UFSBI-B L11</text>
<text x="82.2" y="113.5">UFSBI-A L12</text>
<text x="82" y="124.1">UFSBI-B L12</text>
<text x="82.3" y="134.7">UFSBI-A L12</text>
<text x="82.3" y="145.2">UFSBI-B L13</text>
</g>
</svg>
